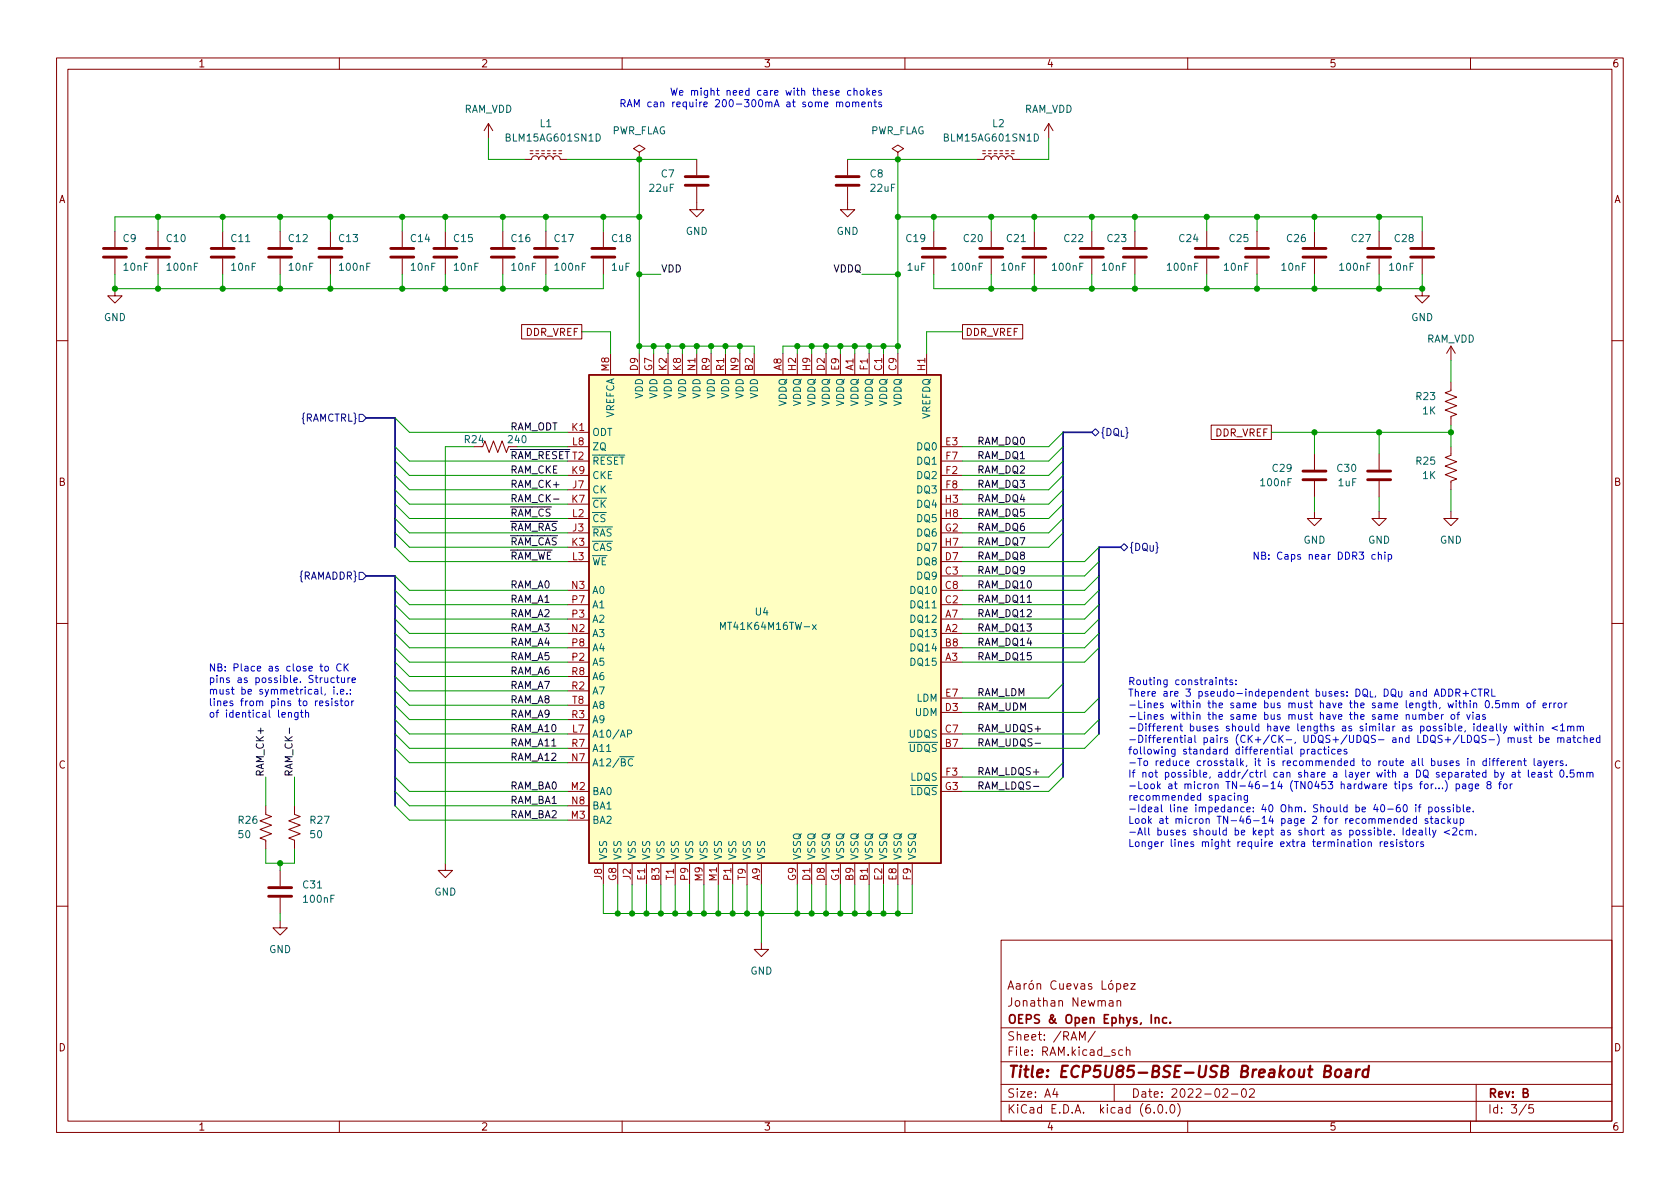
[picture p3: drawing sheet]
<svg xmlns="http://www.w3.org/2000/svg" width="297mm" height="210mm" viewBox="0 0 297 210" stroke-linecap="round" stroke-linejoin="round" font-family="sans-serif">
<g fill="none" stroke="#840000" stroke-width=".18">
<path d="M10 10.2h277v190.1h-277zM12 12.2h273v186.1h-273zM60 10.2v2M110 10.2v2M160 10.2v2M210 10.2v2M260 10.2v2M86.4 21.8l-.8 1.3M86.4 21.8v2.6M86.4 21.8l.7 1.3M92.7 28.2h1.3a.64 .64 0 0 1 .6-.6 .64 .64 0 0 1 .6 .6 .64 .64 0 0 1 .7-.6 .64 .64 0 0 1 .6 .6 .64 .64 0 0 1 .7-.6 .64 .64 0 0 1 .6 .6 .64 .64 0 0 1 .6-.6 .64 .64 0 0 1 .7 .6h1.2M93.7 27.2h.5"/>
<path d="M93.7 26.7h.5M94.7 27.2h.5M94.7 26.7h.5M95.8 27.2h.5M95.8 26.7h.5M96.8 27.2h.5M96.8 26.7h.5M97.8 27.2h.5M97.8 26.7h.5M98.8 27.2h.5M98.8 26.7h.5M113 26.9l1-.6-1-.7-1 .7 1 .6v1.3"/>
<path d="M113 28.2h.1M123.2 33v4.1h1.3l-1.3 1.2-1.3-1.2h1.3M123.2 28.2v2.8M149.9 33v4.1h1.2l-1.2 1.2-1.3-1.2h1.3M149.9 28.2v2.8M158.7 26.9l1.1-.6-1.1-.7-1 .7 1 .6v1.3M158.7 28.2h.1M172.7 28.2h1.3a.64 .64 0 0 1 .6-.6 .64 .64 0 0 1 .7 .6 .64 .64 0 0 1 .6-.6 .64 .64 0 0 1 .6 .6 .64 .64 0 0 1 .7-.6 .64 .64 0 0 1 .6 .6 .64 .64 0 0 1 .6-.6 .64 .64 0 0 1 .7 .6h1.2M173.7 27.2h.5M173.7 26.7h.5M174.8 27.2h.5M174.8 26.7h.5"/>
<path d="M175.8 27.2h.5M175.8 26.7h.5M176.8 27.2h.5M176.8 26.7h.5M177.8 27.2h.5M177.8 26.7h.5M178.8 27.2h.5M178.8 26.7h.5M185.4 21.8l-.7 1.3M185.4 21.8v2.6M185.4 21.8l.8 1.3M20.3 51v1.3h1.3l-1.3 1.3-1.3-1.3h1.3"/>
<path d="M20.3 40.9v2.8M20.3 45.7v2.8M27.9 40.9v2.8M27.9 45.7v2.8M39.4 40.9v2.8M39.4 45.7v2.8M49.5 40.9v2.8M49.5 45.7v2.8M58.4 40.9v2.8M58.4 45.7v2.8M71.1 40.9v2.8M71.1 45.7v2.8"/>
<path d="M78.7 40.9v2.8M78.7 45.7v2.8M88.9 40.9v2.8M88.9 45.7v2.8M92.2 57.4h10.7v2.5h-10.7zM96.5 40.9v2.8M96.5 45.7v2.8M106.7 40.9v2.8M106.7 45.7v2.8M165.1 40.9v2.8M165.1 45.7v2.8M170.2 57.4h10.6v2.5h-10.6z"/>
<path d="M175.3 40.9v2.8M175.3 45.7v2.8M182.9 40.9v2.8M182.9 45.7v2.8M193 40.9v2.8M193 45.7v2.8M200.7 40.9v2.8M200.7 45.7v2.8M213.4 40.9v2.8M213.4 45.7v2.8M222.2 40.9v2.8M222.2 45.7v2.8"/>
<path d="M232.4 40.9v2.8M232.4 45.7v2.8M243.8 40.9v2.8M243.8 45.7v2.8M251.5 51v1.3h1.2l-1.2 1.3-1.3-1.3h1.3M251.5 40.9v2.8M251.5 45.7v2.8M10 60.2h2M83.8 79h1.5l.4-1 .8 2 .7-2 .8 2 .8-2 .7 2 .4-1M100.3 79h3.8M100.3 76.4h3.8M107.9 62.5v3.8"/>
<path d="M113 62.5v3.8M115.6 62.5v3.8M118.1 62.5v3.8M120.6 62.5v3.8M123.2 62.5v3.8M125.7 62.5v3.8M128.3 62.5v3.8M130.8 62.5v3.8M133.3 62.5v3.8M138.4 62.5v3.8M141 62.5v3.8M143.5 62.5v3.8"/>
<path d="M146 62.5v3.8M148.6 62.5v3.8M151.1 62.5v3.8M153.7 62.5v3.8M156.2 62.5v3.8M158.7 62.5v3.8M163.8 62.5v3.8M166.4 79h3.8M214.1 75.2h10.7v2.5h-10.7zM256.5 67.6v1.5l-1 .4 2.1 .7-2.1 .8 2.1 .7-2.1 .8 2.1 .8-1.1 .4v1.5M256.5 79v1.5l-1 .4 2.1 .8-2.1 .7 2.1 .8-2.1 .7 2.1 .8-1.1 .4v1.5M256.5 61.2v2.5"/>
<path d="M256.5 61.2l.8 1.3M256.5 61.2l-.7 1.3M285 60.2h2M100.3 81.5h3.8M100.3 99.3h3.8M100.3 84.1h3.8M100.3 86.6h3.8M100.3 94.2h3.8M100.3 89.1h3.8M100.3 96.8h3.8M100.3 91.7h3.8M166.4 81.5h3.8"/>
<path d="M166.4 99.3h3.8M166.4 84.1h3.8M166.4 86.6h3.8M166.4 94.2h3.8M166.4 89.1h3.8M166.4 96.8h3.8M166.4 91.7h3.8M232.4 90.4v1.3h-1.3l1.3 1.3 1.3-1.3h-1.3M232.4 80.3v2.8M232.4 85.1v2.8M243.8 90.4v1.3h-1.2l1.2 1.3 1.3-1.3h-1.3M243.8 80.3v2.8"/>
<path d="M243.8 85.1v2.8M256.5 90.4v1.3h-1.2l1.2 1.3 1.3-1.3h-1.3M10 110.2h2M100.3 117.1h3.8M100.3 109.5h3.8M100.3 106.9h3.8M100.3 114.5h3.8M100.3 119.6h3.8M100.3 112h3.8M100.3 104.4h3.8M166.4 117.1h3.8M166.4 109.5h3.8"/>
<path d="M166.4 106.9h3.8M166.4 114.5h3.8M166.4 112h3.8M166.4 101.8h3.8M166.4 104.4h3.8M285 110.2h2M100.3 122.2h3.8M100.3 127.2h3.8M100.3 132.3h3.8M100.3 124.7h3.8M100.3 129.8h3.8M100.3 139.9h3.8"/>
<path d="M100.3 134.9h3.8M166.4 132.3h3.8M166.4 129.8h3.8M166.4 126h3.8M166.4 123.4h3.8M166.4 137.4h3.8M166.4 139.9h3.8M47 142.5v1.5l1 .4-2 .8 2 .7-2 .8 2 .7-2 .8 1 .4v1.5M49.5 153.9v2.8M49.5 158.7v2.8M52.1 142.5v1.5l1 .4-2 .8 2 .7-2 .8 2 .7-2 .8 1 .4v1.5M78.7 152.6v1.3h1.3l-1.3 1.3-1.2-1.3h1.2"/>
<path d="M100.3 145h3.8M100.3 142.5h3.8M106.7 152.6v3.9M109.2 152.6v3.9M111.8 152.6v3.9M114.3 152.6v3.9M116.8 152.6v3.9M119.4 152.6v3.9M121.9 152.6v3.9M124.5 152.6v3.9M127 152.6v3.9M129.5 152.6v3.9"/>
<path d="M132.1 152.6v3.9M134.6 152.6v3.9M141 152.6v3.9M143.5 152.6v3.9M146 152.6v3.9M148.6 152.6v3.9M151.1 152.6v3.9M153.7 152.6v3.9M156.2 152.6v3.9M158.7 152.6v3.9M161.3 152.6v3.9M10 160.2h2"/>
<path d="M49.5 162.8v1.3h1.3l-1.3 1.2-1.2-1.2h1.2M134.6 166.6v1.3h1.3l-1.3 1.3-1.3-1.3h1.3M177 166.3h108v32h-108zM178.2 174.9l.5-1.5 .5 1.5M178.4 174.5h.7M179.7 174h.6l.1 .9M180.4 174.3l-.5 .1a.29 .29 0 0 0-.3 .2 .29 .29 0 0 0 .3 .3h.5M181.1 173.9v1M181.5 173.9l-.3 .1-.1 .2M182.1 174l.3-.1 .3 .3v.4l-.3 .3h-.3l-.2-.3v-.4zM182.5 173.4l-.2 .2M183.4 174.1l.2-.2 .3 .1 .1 .9"/>
<path d="M183.4 173.9v1M186.7 173.6a.6 .6 0 0 0-.7 0 .6 .6 0 0 0-.2 .7 .56 .56 0 0 0 .3 .6 .56 .56 0 0 0 .6-.1M187.4 173.9v1h.4l.2-.1M188 173.9v1M188.6 174.4l.8-.1-.1-.3-.4-.1-.3 .2 .1 .8h.6M189.9 173.9l.3 1 .4-1M191.1 174h.6l.1 .9M191.8 174.3l-.5 .1a.29 .29 0 0 0-.2 .2 .29 .29 0 0 0 .2 .3h.5M193 174l-.4-.1-.2 .2 .1 .3 .5 .1v.4h-.6M194.9 173.4v1.5h.7M196.1 177h.6l.1 .9M196.1 174l.4-.1 .3 .3v.4l-.3 .3h-.4l-.1-.3v-.4z"/>
<path d="M196.6 173.4l-.2 .2M196.8 177.3l-.5 .1a.29 .29 0 0 0-.2 .2 .29 .29 0 0 0 .2 .3h.5M197.4 174l.5-.1 .2 .3v.4l-.1 .3h-.6M197.4 173.9v1.5M197.5 177.1l.2-.2 .4 .1v.9M197.5 176.9v1M198.7 174.4l.7-.1v-.3l-.5-.1-.2 .2 .1 .8h.6M199.9 173.9h.8l-.8 1h.8M285 160.2h2M60 198.3v2M110 198.3v2M160 198.3v2"/>
<path d="M177 194.8h108M177 191.8h108M177 187.8h108M177 181.8h108M186.5 192.5l-.4 1h1M186.9 193v1M190.9 183.9v-1.5l.5 1.1 .5-1.1v1.5M193.6 182.4l-1.2 1.9M197 191.8v3M198.5 185.7l-.4-.1-.3 .3v.4l.1 .3h.6M199.1 185.8l.3-.2 .3 .1 .1 .9M199.1 185.1v1.5"/>
<path d="M204.1 196.7v.1M204.9 195.4l.2-.1a.81 .81 0 0 1 .6 .7 .81 .81 0 0 1-.3 .8h-.2a.81 .81 0 0 1-.6-.6 .81 .81 0 0 1 .3-.8zM206.2 196.7v.1M207.1 195.4l.1-.1a.81 .81 0 0 1 .6 .7 .81 .81 0 0 1-.3 .8h-.1a.81 .81 0 0 1-.6-.6 .81 .81 0 0 1 .3-.8zM208.2 195.1a1.72 1.72 0 0 1 0 2.3M210 198.3v2M216.2 192.7l.6-.2 .2 .2 .1 .3-1 1h1M217.7 193.5h1.2M219.7 192.6l.2-.1a.81 .81 0 0 1 .5 .7 .81 .81 0 0 1-.3 .8h-.1a.81 .81 0 0 1-.6-.6 .81 .81 0 0 1 .3-.8zM220.9 192.7l.6-.2 .2 .2 .1 .3-.9 1h.9M260 198.3v2M261 191.8v6.5"/>
<path d="M269.9 195.3l-1.3 1.9M271.1 195.3h-.7l-.1 .7 .2-.1 .5 .1 .2 .2-.1 .5-.2 .1-.6-.1"/>
</g>
<path d="M234.2 189.4l.9-.1a.46 .46 0 0 0 .2-.4 .46 .46 0 0 0-.3-.4h-.7l-.2 2h.7a.53 .53 0 0 0 .5-.5 .53 .53 0 0 0-.4-.6M236.2 189.3a.52 .52 0 0 1 .6-.2 .52 .52 0 0 1 .4 .4l-.1 .6a.55 .55 0 0 1-.5 .4 .55 .55 0 0 1-.6-.4zM238 189.2l.3-.1 .5 .1v1.3M238.9 189.6l-.7 .1a.4 .4 0 0 0-.4 .3 .4 .4 0 0 0 .3 .5l.7-.1M239.9 189.1l-.2 1.4M240.4 189.1l-.4 .1-.2 .3M242 189.2a.66 .66 0 0 0-1 .3l-.1 .6 .1 .3 .2 .1 .6-.1M242 188.5l-.2 2" fill="none" stroke="#840000" stroke-width=".4"/>
<path d="M204.3 179.9v1M204.3 180.1l.2-.2 .3 .1 .1 .9M206.3 180l-.5-.1-.2 .3v.4l.1 .3h.6M206.9 180.8v.1" fill="none" stroke="#840000" stroke-width=".3"/>
<g fill="none" stroke="#840000" stroke-width=".51">
<path d="M121.2 32.8h4M121.2 31.2h4M147.8 32.8h4.1M147.8 31.2h4.1M18.3 45.5h4.1M18.3 43.9h4.1M25.9 45.5h4.1M25.9 43.9h4.1M37.3 45.5h4.1M37.3 43.9h4.1M47.5 45.5h4.1M47.5 43.9h4.1"/>
<path d="M56.4 45.5h4.1M56.4 43.9h4.1M69.1 45.5h4.1M69.1 43.9h4.1M76.7 45.5h4.1M76.7 43.9h4.1M86.9 45.5h4M86.9 43.9h4M94.5 45.5h4.1M94.5 43.9h4.1M104.6 45.5h4.1M104.6 43.9h4.1"/>
<path d="M163.1 45.5h4M163.1 43.9h4M173.2 45.5h4.1M173.2 43.9h4.1M180.8 45.5h4.1M180.8 43.9h4.1M191 45.5h4.1M191 43.9h4.1M198.6 45.5h4.1M198.6 43.9h4.1M211.3 45.5h4.1M211.3 43.9h4.1"/>
<path d="M220.2 45.5h4.1M220.2 43.9h4.1M230.4 45.5h4M230.4 43.9h4M241.8 45.5h4.1M241.8 43.9h4.1M249.4 45.5h4.1M249.4 43.9h4.1M230.4 84.8h4M230.4 83.3h4M241.8 84.8h4.1M241.8 83.3h4.1"/>
<path d="M47.5 158.5h4.1M47.5 157h4.1"/>
</g>
<path d="M105.4 23.7a.64 .64 0 0 1 .7 .6 .64 .64 0 0 1-.7 .7zM182.9 23.7a.64 .64 0 0 1 .7 .6 .64 .64 0 0 1-.7 .7zM127.4 111.3v-1.3l.4 .9 .4-.9v1.3M143.6 110.5l.7 .8M144.3 110.5l-.7 .8M111 129.8l.6-.1 .1-.2-.1-.3-.6-.1v1.3" fill="none" stroke="#006464" stroke-width=".18"/>
<path d="M104.1 66.3h62.3v86.3h-62.3z" fill="#ffffc2" stroke="#ffffc2" stroke-width=".18"/>
<path d="M104.1 66.3h62.3v86.3h-62.3z" fill="none" stroke="#840000" stroke-width=".25"/>
<path d="M63.5 73.3h.6l.7 .6-.7 .6h-.6zM193 76.4l.7-.6 .6 .6-.6 .7zM198.1 96.8l.7-.7 .6 .7-.6 .6zM63.5 101.2h.6l.7 .6-.7 .7h-.6z" fill="none" stroke="#000084" stroke-width=".18"/>
<path d="M97.9 88.3h.9M51.2 128.7v1M182.7 139.1h1M183 131.4h1" fill="none" stroke="#0f0f0f" stroke-width=".18"/>
<g fill="none" stroke="#0000c2" stroke-width=".18">
<path d="M109.8 18.3l.6-.1 .1-.2v-.3l-.7-.1v1.3M110.1 18.3l.4 .6M110.9 18.9l.4-1.3 .4 1.3M111 18.5h.6M112.2 18.9v-1.3l.4 .9 .4-.9v1.3M115.1 18.1l-.3-.1-.3 .3 .1 .5h.5M115.7 18.1h.5v.8M116.2 18.3l-.4 .1-.2 .2 .2 .3 .4-.1M118.6 15.6l.3 1.2 .3-.9 .2 .9 .3-1.2M120.2 16.4l.6-.1-.1-.2-.4-.1-.1 .2v.6h.5M122.3 16.1l.1-.1 .4 .1v.7M122.3 16v.8"/>
<path d="M122.8 16.2l.2-.2 .3 .1 .1 .7M154.3 16.4l.6-.1-.1-.2-.4-.1-.1 .2v.6h.5M154.5 18h.5M154.7 17.6v1.1l.3 .2M155.8 16.1l-.3-.1-.2 .2 .1 .2 .4 .1v.3h-.5M155.8 18.1l-.3-.1-.2 .2 .1 .2 .4 .1v.3h-.5M222.5 97.6v1.3l-.7-1.3v1.3M223.1 98.2h.5l.1-.2v-.3l-.6-.1v1.3h.5l.1-.1 .1-.3-.3-.3M245.5 98.1h.3l.3 .2-.2 .5h-.4M57.5 117.9l.3-.1 .3 .3v.3l-.3 .3-.3-.1-.1-.2zM59.1 119.9h-.4l-.2 .2 .1 .5h.5M59.5 119.9h.4"/>
<path d="M59.6 119.4v1.1l.3 .2M60.3 117.5a.6 .6 0 0 0-.8 .4 .6 .6 0 0 0 .6 .8l.2-.2M60.4 119.9v.7l.3 .1 .2-.1M60.9 117.4v1.3M60.9 119.9v.8M61 117.9l.6 .8M61.5 119.9v.8M61.6 117.4l-.7 .7M61.9 119.9l-.4 .2M216.8 119.8v1.1l.3 .2M51 126.1l.2-.1 .3 .1v.7M52.7 126v1l-.3 .3-.3-.1"/>
<path d="M52.7 126.1l-.4-.1-.2 .2 .1 .6h.5M53.1 126h.5M53.3 125.6v1.1l.3 .1M54 126.1l.2-.1 .3 .1 .1 .7M54 125.6v1.2M57.5 122.7l-.1 .2M58.1 124l-.3-.1-.2 .2v.2l.5 .1v.3h-.5M58.7 123.5v.1M58.7 123.9v.9M59 121.5v.1M59 121.9v.8M59.6 122.6v.1"/>
<path d="M59.7 124l-.3-.1-.2 .2 .1 .2 .4 .1v.3h-.5M60.1 123.9h.5M60.2 122.3l.6-.1-.1-.2-.3-.1-.2 .2 .1 .6h.4M60.3 123.5v1.1l.3 .2M61.1 124l.3-.1 .2 .3v.4l-.2 .2-.3-.1-.1-.1zM61.3 122.6v.1M61.9 122.6v.1M61.9 122v.1M62.2 123.9v.9M62.2 120.3l.7-.1-.1-.3h-.4l-.2 .1 .1 .6h.5M62.5 123.9l-.3 .3M215.6 120.3l.2-.1 .3 .1 .1 .8"/>
<path d="M215.6 120.2v.9M216.6 120.2h.5M217.9 120.3l-.3-.1-.2 .2 .1 .2 .4 .1v.3h-.5M218.5 121v.1M218.5 120.3v.1M230 132.6l.4-.1 .2 .2-.1 .6h-.5M231.2 132.5v.8M231.5 132.5l-.3 .2M231.9 132.6h.5l.1 .7M232.5 132.8l-.4 .1-.2 .1 .2 .3h.4M233.6 132.6l-.3-.1-.3 .2 .2 .6h.4M234 132.5h.5"/>
<path d="M234.2 132.1v1.1l.3 .1M234.9 132.5v.8M236.1 132.6l-.4-.1-.3 .2 .2 .6h.5M236.5 132.9l.6-.1v-.2l-.4-.1-.2 .2 .1 .6h.5M238.1 132.6l-.3-.1-.2 .2 .1 .2 .4 .1v.3h-.5M249.8 126.4v.7l.3 .1 .2-.1M250.3 126.4v.8M250.9 126.5l.2-.1h.3l.1 .8M250.9 126.4v.8M251.5 126.5l.2-.1h.3v.8M251.9 138.7l.2-.1 .3 .1 .1 .5-.1 .2-.3 .1-.2-.1zM252.6 126.4h.4l.2 .2-.1 .5h-.5"/>
<path d="M252.6 125.9v1.3M253 138.6v.9M253.4 138.6l-.4 .3M253.7 126.8l.6-.1v-.3h-.4l-.2 .1 .1 .6h.5M253.8 139.4v.1M254.4 139.4v.1M254.9 126.4v.8M255 139.4v.1M255.2 126.4l-.3 .2M255.5 138a1.46 1.46 0 0 1 0 2M256.6 126.5l.2-.1 .4 .1v.5l-.1 .1-.3 .1-.2-.1zM257.5 138.7l.3-.1 .3 .3-.2 .5h-.4"/>
<path d="M257.5 138.6v1.3M257.6 126.4h.5M258.1 125.9l-.3 .2v1.1M258.6 138.7h.5l.1 .8M258.7 122.6h1M259.2 138.9l-.5 .1-.1 .2 .1 .3 .5-.1M259.3 126.4l.3 .8 .3-.8M260.1 134.7l.2-.2 .3 .1 .1 .8M260.1 134.5v.9M260.3 138.6v1.1l-.2 .2-.3-.1M260.3 138.7l-.4-.1-.2 .3 .1 .5h.5M260.4 125.9v.2"/>
<path d="M260.4 126.4v.8M260.5 124.4l.2-.1 .3 .1 .1 .8M260.5 124.3v.9M260.9 139.1l.6-.2-.1-.2-.4-.1-.1 .2v.6h.5M261 122a.6 .6 0 0 0-.9 .4 .6 .6 0 0 0 .6 .7l.3-.1M261 126.4h.5l.1 .8M261.3 121.8h.8M261.6 126.7h-.4l-.2 .2 .2 .3 .4-.1M261.7 121.8v1.3M262.3 128.8l.6-.1-.1-.2-.3-.1-.2 .2 .1 .6h.4M262.5 122.5h.6l.1-.2v-.3l-.7-.2v1.3M262.6 126.4h-.3l-.2 .1 .1 .2 .4 .1v.3h-.5"/>
<path d="M262.7 124l.2-.1a.68 .68 0 0 1 .4 .6 .68 .68 0 0 1-.4 .7l-.2-.2-.1-.3zM262.8 134.6l-.4-.1-.2 .3 .1 .5h.5M262.8 134.1v1.3M262.8 122.5l.4 .6M263.1 138.7l-.2-.2 .1-.2 .1-.1 .4 .1 .1 .1v.2l-.6 .2-.1 .2v.2l.2 .3h.3l.2-.3v-.2l-.2-.3M263.4 134.1v.1M263.4 134.5v.9M263.4 128.5h.5l.1 .8M263.8 121.8v1.3h.6M263.8 134.5h.5M263.9 125v.2M264 128.7l-.4 .1-.2 .1 .2 .4 .4-.1"/>
<path d="M264.3 134.1l-.3 .2v1.1M264.3 136.6h.4l.2 .2-.1 .6h-.5M264.3 136.2v1.2M264.5 134.5h.5M264.6 128v1.1l.2 .2M264.7 129.8a1.46 1.46 0 0 1 0 2M265 138.6h.4M265 134.1l-.3 .2v1.1M265.1 123.9h-.6l-.1 .6 .2-.1h.4l.1 .2v.4l-.2 .2-.5-.2M265.3 128v1.1l.1 .2M265.3 136.6l.3 .8M265.4 135l.6-.2-.1-.2-.3-.1-.2 .2v.6h.5"/>
<path d="M265.4 138.2l-.3 .2v1.1M265.7 124.4l.2-.1 .3 .1v.8M265.7 124.3v.9M265.8 128.4l.3 .9M265.9 138.7l.1-.1 .4 .1 .1 .5-.1 .2-.4 .1-.1-.1zM265.9 136.6l-.4 1.1-.2 .2M266.2 124.5l.2-.2 .3 .1 .1 .8M266.4 128.4l-.4 1.2-.2 .1M266.5 134.5v.9M266.7 130.6l.1-.2 .3 .1 .1 .8M266.7 130.4v.9M266.9 134.5l-.4 .3"/>
<path d="M267 138.6v.9M267.2 130.6l.2-.2 .3 .1v.8M267.3 135l.6-.2-.1-.2-.4-.1-.1 .2v.6h.5M267.4 124.4l.2-.1 .3 .1v.8M267.4 136.6h.5v.8M267.4 138.6l-.4 .3M267.4 124.3v.9M267.7 128.4l.3 .9 .2-.7 .3 .7 .2-.9M267.9 124.5l.2-.2 .3 .1 .1 .8M267.9 136.9h-.4l-.2 .2 .2 .3h.4M268.3 130.4l.1 .8 .3 .1 .2-.1M268.3 136.6h.5"/>
<path d="M268.4 134.7l.2-.2 .3 .1 .1 .8M268.4 134.5v.9M268.5 136.2v1l.3 .2M268.9 130.4v.9M269.2 128v.1M269.2 128.4v.9M269.4 134.5h.5M269.6 134.1v1.1l.3 .2M269.6 128.4h.5M269.8 128v1.1l.3 .2M269.9 130.5l-.3-.1-.2 .2 .1 .2 .4 .1v.3h-.5M270.1 124.4l.3-.1 .2 .3v.3l-.2 .3-.3-.1-.1-.2z"/>
<path d="M270.2 136.2v1l.2 .2M270.3 130.4h.5M270.5 128.5l.2-.1 .3 .1 .1 .8M270.5 130v1.1l.3 .2M270.5 128v1.3M270.8 137l.6-.1v-.3h-.4l-.2 .2 .1 .6h.5M271 124.3h.5M271.3 134.1v1.1l.1 .2M271.5 123.9l-.3 .2v1.1M271.7 128v.1M271.7 128.4v.9M271.9 134.6h.5l.1 .8"/>
<path d="M272 136.6h.5v.8M272.2 130.5l.4-.1 .2 .3-.1 .5h-.5M272.2 130v1.3M272.3 128.5l.2-.1 .3 .1v.8M272.3 128.4v.9M272.5 134.8l-.5 .1-.1 .2 .1 .3 .5-.1M272.5 136.9h-.4l-.2 .2 .2 .3h.4M272.8 124.7l.6-.1v-.2l-.4-.1-.2 .2 .1 .6h.5M272.9 134.5l.3 .9M273.3 130.9l.6-.1v-.3l-.4-.1-.2 .2 .1 .6h.5M273.6 134.5l-.5 1.2-.2 .1M273.6 136.6h-.4l-.1 .2v.1l.5 .2v.3h-.5"/>
<path d="M274 135l.6-.2-.1-.2-.3-.1-.2 .2v.6h.5M274 124.3v.9M274 136.6h.5M274.2 136.2v1l.3 .2M274.3 124.3l-.3 .3M274.8 124.3v.9M275.1 124.3l-.3 .3M275.1 134.5v.9M275.4 128.4l-1 .4 1 .3M275.4 130.6l.2-.2 .3 .1 .1 .8M275.4 130.4v.9M275.5 134.5l-.4 .3"/>
<path d="M275.5 124.4l.2-.1 .4 .1v.5l-.1 .2-.3 .1-.2-.2zM275.9 128.3l.4-.3v1.3M275.9 136.3l.2-.1a.68 .68 0 0 1 .4 .6 .68 .68 0 0 1-.4 .6l-.2-.1-.1-.4zM275.9 129.3h.7M276 130.6l.1-.2 .4 .1v.8M276.3 134.6l-.3-.1-.2 .2 .1 .2 .4 .1v.3h-.5M276.7 124.3v.9M276.9 135.3v.1M277.1 124.3l-.4 .3M277.1 137.3v.1M277.1 130.5h.5l.1 .8M277.2 128.5l.2-.1 .3 .1v.8"/>
<path d="M277.2 128.4v.9M277.7 130.8h-.5l-.1 .2 .1 .3 .5-.1M277.7 128.6l.2-.2 .3 .1 .1 .8M278.1 130.4h.5M278.3 130v1.1l.3 .2M278.3 136.2h-.6l-.1 .6 .2-.2 .4 .1 .1 .2v.4l-.2 .1-.5-.1M278.9 128.5l.2-.1 .3 .1v.8M278.9 136.7l.2-.1h.3v.8M278.9 128.4v.9M278.9 136.6v.8M279.4 128.6l.2-.2 .3 .1 .1 .8M279.4 136.8l.2-.2h.3l.1 .8"/>
<path d="M279.5 130.5l-.3-.1-.3 .3 .2 .5h.4M280.1 130.6l.2-.2 .3 .1v.8M280.1 130v1.3M280.6 136.7l.1-.1h.3l.1 .8M280.6 136.6v.8M281.1 136.8l.2-.2h.3l.1 .8M281.2 130.9l.6-.1-.1-.3-.3-.1-.2 .2v.6h.5M282.9 130.5l-.4-.1-.2 .3 .1 .5h.5M282.9 130v1.3M218.3 140.7v.8M218.9 140.8l.2-.1h.3v.8M218.9 140.7v.8"/>
<path d="M220.6 140.7v1l-.3 .2h-.3M220.6 140.7h-.4l-.2 .2 .1 .6h.5M240.8 148.9h.3l.3 .2v.4l-.3 .2-.3-.1-.1-.1zM241.9 149l.2-.1h.3l.1 .8M241.9 148.9v.8M244 148.9v.8M244.4 148.9l-.4 .2M244.8 149.3l.6-.1-.1-.3h-.4l-.1 .1v.6h.5M246.3 148.9h-.3l-.1 .1v.2l.4 .1v.3h-.4M246.5 144.9l.2-.1h.3l.1 .8M246.5 144.8v.8M246.9 148.9v.8"/>
<path d="M247.5 142.3l-.4 .1a.86 .86 0 0 0 0 1.2l.4-.2 .1-.4-.2-.2h-.3l-.2 .2M248 148.9h-.3l-.2 .1v.2l.5 .1v.3h-.5M248.1 146.4v1.3M248.2 144.8h-.4l-.2 .2 .1 .5h.5M248.2 144.3v1.3M248.3 142.4l.1-.1a.68 .68 0 0 1 .4 .6 .68 .68 0 0 1-.4 .7 .84 .84 0 0 1-.1-1.2zM248.4 148.9h.5M248.6 148.4v1.1l.3 .2M248.8 145.2l.6-.1-.1-.3h-.4l-.1 .1v.6h.5M249.2 146.9l-.3-.1-.3 .2 .2 .6h.4M249.2 146.4v1.3M249.4 148.9h.3l.2 .2v.4l-.2 .2-.3-.1-.2-.1z"/>
<path d="M249.8 147.2l.6-.1-.1-.2-.3-.1-.2 .2v.6h.5M250.3 142.3v.1M250.3 142.7v.9M250.4 144.8h-.3l-.3 .2 .2 .5h.4M250.4 144.3v1.3M250.4 148.9v.8M250.8 142.7h.4M250.8 148.9l-.4 .2M250.9 146.9h.5l.1 .8M251.2 142.3l-.3 .2v1.1M251.5 147.1l-.4 .1-.2 .2 .2 .3 .4-.1M251.7 148.9h-.3l-.2 .1v.2l.5 .1v.3h-.5"/>
<path d="M252.1 146.4v1.1l.2 .2M252.4 144.8h-.3l-.1 .1v.2l.4 .1v.3h-.4M252.6 142.8l.4-.1 .2 .3-.1 .5h-.5M252.6 142.7v1.3M252.7 146.4v1.1l.2 .2M252.9 144.8h.5M253 144.3v1.1l.4 .2M253.3 146.8l.3 .9M253.8 144.8h.5v.8M253.8 142.8l.3-.1 .3 .3v.3l-.3 .3-.3-.1-.1-.2zM253.9 146.8l-.4 1.2-.2 .1M254.3 145.1h-.4l-.2 .2 .2 .3 .4-.1"/>
<path d="M255.3 142.8l-.3-.1-.1 .2v.2l.4 .1v.3h-.4M255.5 144.8h-.4l-.2 .2 .1 .5h.5M256 144.3v1.3M256.1 145.1l.4 .5M256.3 146.8l-1 .4 1 .3M256.4 142.8l-.3-.1-.2 .2 .1 .2 .4 .1v.3h-.5M256.5 144.8l-.5 .4M256.9 146.5l.4-.1 .3 .3-.8 1h.8M257 142.3v.1M257 142.7v.9M257 144.8l.1 .7 .3 .1 .2-.1M257.6 142.8l.3-.1 .3 .3-.1 .5h-.5"/>
<path d="M257.6 142.3v1.3M257.6 144.8v.8M258.2 144.8h.4l.2 .2-.1 .5h-.5M258.2 144.8v1.2M258.7 146.9l-.4-.1-.2 .2 .1 .6h.5M258.7 142.3v1.1l.2 .2M259.2 146.9l.2-.1 .3 .1 .1 .8M259.2 146.8v.9M259.3 143.1l.6-.1v-.2l-.4-.1-.2 .2 .1 .6h.5M259.8 147l.1-.2 .3 .1 .1 .8M260.5 143.4v.2M260.9 147.5v.2"/>
</g>
<path d="M64.8 73.9h5v22.9M193 76.4h-5v61M198.1 96.8h-3.8v33M64.8 101.8h5v40.7" fill="none" stroke="#000084" stroke-width=".3"/>
<g fill="none" stroke="#009600" stroke-width=".18">
<path d="M27.9 38.3v2.6M39.4 38.3v2.6M49.5 38.3v2.6M58.4 38.3v2.6M71.1 38.3v2.6M78.7 38.3v2.6M86.4 24.4v3.8h6.3M88.9 38.3v2.6M96.5 38.3v2.6M100.3 28.2h22.9M106.7 38.3v2.6M113 38.3h-92.7v2.6"/>
<path d="M113 28.2v34.3M149.9 28.2h22.8M158.7 38.3h92.8v2.6M158.7 28.2v34.3M165.1 38.3v2.6M175.3 38.3v2.6M182.9 38.3v2.6M185.4 24.4v3.8h-5.1M193 38.3v2.6M200.7 38.3v2.6M213.4 38.3v2.6M222.2 38.3v2.6"/>
<path d="M232.4 38.3v2.6M243.8 38.3v2.6M20.3 48.5v2.5h86.4v-2.5M27.9 48.5v2.5M39.4 48.5v2.5M49.5 48.5v2.5M58.4 48.5v2.5M71.1 48.5v2.5M78.7 48.5v2.5M88.9 48.5v2.5M96.5 48.5v2.5M102.9 58.7h5v3.8"/>
<path d="M113 48.5h3.8M152.4 48.5h6.3M165.1 48.5v2.5h86.4v-2.5M170.2 58.7h-6.4v3.8M175.3 48.5v2.5M182.9 48.5v2.5M193 48.5v2.5M200.7 48.5v2.5M213.4 48.5v2.5M222.2 48.5v2.5M232.4 48.5v2.5M243.8 48.5v2.5"/>
<path d="M69.8 73.9l2.6 2.5h27.9M69.8 79l2.6 2.5h27.9M83.8 79h-5.1v73.6M91.4 79h8.9M113 61.2h20.3v1.3M115.6 61.2v1.3M118.1 61.2v1.3M120.6 61.2v1.3M123.2 61.2v1.3M125.7 61.2v1.3M128.3 61.2v1.3M130.8 61.2v1.3"/>
<path d="M141 61.2v1.3M143.5 61.2v1.3M146 61.2v1.3M148.6 61.2v1.3M151.1 61.2v1.3M153.7 61.2v1.3M156.2 61.2v1.3M158.7 61.2h-20.3v1.3M188 79l-2.6 2.5h-15.2M188 76.4l-2.6 2.6h-15.2M224.8 76.4h31.7M232.4 76.4v3.9"/>
<path d="M243.8 76.4v3.9M256.5 63.7v3.9M256.5 75.2v3.8M69.8 81.5l2.6 2.6h27.9M69.8 91.7l2.6 2.5h27.9M69.8 94.2l2.6 2.6h27.9M69.8 96.8l2.6 2.5h27.9M69.8 89.1l2.6 2.6h27.9M69.8 86.6l2.6 2.5h27.9M69.8 84.1l2.6 2.5h27.9M188 81.5l-2.6 2.6h-15.2M188 91.7l-2.6 2.5h-15.2"/>
<path d="M188 94.2l-2.6 2.6h-15.2M188 89.1l-2.6 2.6h-15.2M188 86.6l-2.6 2.5h-15.2M188 84.1l-2.6 2.5h-15.2M194.3 99.3l-2.5 2.5h-21.6M194.3 96.8l-2.5 2.5h-21.6M232.4 87.9v2.5M243.8 87.9v2.5M256.5 86.6v3.8M69.8 104.4l2.6 2.5h27.9M69.8 101.8l2.6 2.6h27.9M69.8 106.9l2.6 2.6h27.9"/>
<path d="M69.8 109.5l2.6 2.5h27.9M69.8 114.5l2.6 2.6h27.9M69.8 112l2.6 2.5h27.9M69.8 119.6l2.6 2.6h27.9M69.8 117.1l2.6 2.5h27.9M194.3 104.4l-2.5 2.5h-21.6M194.3 101.8l-2.5 2.6h-21.6M194.3 106.9l-2.5 2.6h-21.6M194.3 109.5l-2.5 2.5h-21.6M194.3 114.5l-2.5 2.6h-21.6M194.3 112l-2.5 2.5h-21.6M47 137.4v5.1"/>
<path d="M52.1 137.4v5.1M69.8 127.2l2.6 2.6h27.9M69.8 129.8l2.6 2.5h27.9M69.8 137.4l2.6 2.5h27.9M69.8 122.2l2.6 2.5h27.9M69.8 124.7l2.6 2.5h27.9M69.8 139.9l2.6 2.6h27.9M69.8 132.3l2.6 2.6h27.9M188 120.9l-2.6 2.5h-15.2M188 134.9l-2.6 2.5h-15.2M188 137.4l-2.6 2.5h-15.2M194.3 127.2l-2.5 2.6h-21.6"/>
<path d="M194.3 129.8l-2.5 2.5h-21.6M194.3 123.4l-2.5 2.6h-21.6M47 150.1v2.5h5.1v-2.5M49.5 152.6v1.3M69.8 142.5l2.6 2.5h27.9M106.7 156.5v5h54.6v-5M109.2 156.5v5M111.8 156.5v5M114.3 156.5v5M116.8 156.5v5M119.4 156.5v5M121.9 156.5v5"/>
<path d="M124.5 156.5v5M127 156.5v5M129.5 156.5v5M132.1 156.5v5M134.6 156.5v10.1M141 156.5v5M143.5 156.5v5M146 156.5v5M148.6 156.5v5M151.1 156.5v5M153.7 156.5v5M156.2 156.5v5"/>
<path d="M158.7 156.5v5M49.5 161.5v1.3"/>
</g>
<g fill="#009600" stroke="#009600" stroke-width=".18">
<circle cx="222.2" cy="38.3" r=".46"/>
<circle cx="232.4" cy="38.3" r=".46"/>
<circle cx="213.4" cy="38.3" r=".46"/>
<circle cx="213.4" cy="51" r=".46"/>
<circle cx="222.2" cy="51" r=".46"/>
<circle cx="251.5" cy="51" r=".46"/>
<circle cx="243.8" cy="51" r=".46"/>
<circle cx="243.8" cy="38.3" r=".46"/>
<circle cx="232.4" cy="51" r=".46"/>
<circle cx="156.2" cy="61.2" r=".46"/>
<circle cx="141" cy="161.5" r=".46"/>
<circle cx="143.5" cy="161.5" r=".46"/>
<circle cx="116.8" cy="161.5" r=".46"/>
<circle cx="121.9" cy="161.5" r=".46"/>
<circle cx="119.4" cy="161.5" r=".46"/>
<circle cx="124.5" cy="161.5" r=".46"/>
<circle cx="134.6" cy="161.5" r=".46"/>
<circle cx="129.5" cy="161.5" r=".46"/>
<circle cx="127" cy="161.5" r=".46"/>
<circle cx="132.1" cy="161.5" r=".46"/>
<circle cx="111.8" cy="161.5" r=".46"/>
<circle cx="109.2" cy="161.5" r=".46"/>
<circle cx="114.3" cy="161.5" r=".46"/>
<circle cx="158.7" cy="61.2" r=".46"/>
<circle cx="158.7" cy="38.3" r=".46"/>
<circle cx="158.7" cy="48.5" r=".46"/>
<circle cx="141" cy="61.2" r=".46"/>
<circle cx="143.5" cy="61.2" r=".46"/>
<circle cx="153.7" cy="61.2" r=".46"/>
<circle cx="151.1" cy="61.2" r=".46"/>
<circle cx="148.6" cy="61.2" r=".46"/>
<circle cx="146" cy="61.2" r=".46"/>
<circle cx="158.7" cy="28.2" r=".46"/>
<circle cx="182.9" cy="51" r=".46"/>
<circle cx="175.3" cy="51" r=".46"/>
<circle cx="165.1" cy="38.3" r=".46"/>
<circle cx="193" cy="38.3" r=".46"/>
<circle cx="182.9" cy="38.3" r=".46"/>
<circle cx="175.3" cy="38.3" r=".46"/>
<circle cx="200.7" cy="38.3" r=".46"/>
<circle cx="200.7" cy="51" r=".46"/>
<circle cx="193" cy="51" r=".46"/>
<circle cx="153.7" cy="161.5" r=".46"/>
<circle cx="151.1" cy="161.5" r=".46"/>
<circle cx="148.6" cy="161.5" r=".46"/>
<circle cx="146" cy="161.5" r=".46"/>
<circle cx="156.2" cy="161.5" r=".46"/>
<circle cx="158.7" cy="161.5" r=".46"/>
<circle cx="243.8" cy="76.4" r=".46"/>
<circle cx="232.4" cy="76.4" r=".46"/>
<circle cx="256.5" cy="76.4" r=".46"/>
<circle cx="78.7" cy="38.3" r=".46"/>
<circle cx="113" cy="61.2" r=".46"/>
<circle cx="96.5" cy="51" r=".46"/>
<circle cx="88.9" cy="51" r=".46"/>
<circle cx="78.7" cy="51" r=".46"/>
<circle cx="88.9" cy="38.3" r=".46"/>
<circle cx="96.5" cy="38.3" r=".46"/>
<circle cx="27.9" cy="51" r=".46"/>
<circle cx="39.4" cy="38.3" r=".46"/>
<circle cx="49.5" cy="38.3" r=".46"/>
<circle cx="20.3" cy="51" r=".46"/>
<circle cx="27.9" cy="38.3" r=".46"/>
<circle cx="130.8" cy="61.2" r=".46"/>
<circle cx="128.3" cy="61.2" r=".46"/>
<circle cx="115.6" cy="61.2" r=".46"/>
<circle cx="118.1" cy="61.2" r=".46"/>
<circle cx="113" cy="28.2" r=".46"/>
<circle cx="113" cy="38.3" r=".46"/>
<circle cx="106.7" cy="38.3" r=".46"/>
<circle cx="125.7" cy="61.2" r=".46"/>
<circle cx="123.2" cy="61.2" r=".46"/>
<circle cx="120.6" cy="61.2" r=".46"/>
<circle cx="113" cy="48.5" r=".46"/>
<circle cx="49.5" cy="152.6" r=".46"/>
<circle cx="58.4" cy="51" r=".46"/>
<circle cx="39.4" cy="51" r=".46"/>
<circle cx="49.5" cy="51" r=".46"/>
<circle cx="71.1" cy="51" r=".46"/>
<circle cx="71.1" cy="38.3" r=".46"/>
<circle cx="58.4" cy="38.3" r=".46"/>
</g>
<text font-size="2.8" fill="#840000" x="178" y="190.6">Title: ECP5U85-BSE-USB Breakout Board</text>
<g font-size="2.1" fill="#840000">
<text x="178" y="178">Jonathan Newman</text>
<text x="178" y="184">Sheet: /RAM/</text>
<text x="178" y="181">OEPS &amp; Open Ephys, Inc.</text>
<text x="178" y="186.7">File: RAM.kicad_sch</text>
<text x="178" y="196.9">KiCad E.D.A. kicad (6.0.0)</text>
<text x="178" y="194.1">Size: A4</text>
<text x="200" y="194.1">Date: 2022-02-02</text>
<text x="263" y="194.1">Rev: B</text>
<text x="263" y="196.9">Id: 3/5</text>
</g>
<g font-size="1.8" fill="#840000">
<text x="35" y="11.9">1</text>
<text x="85" y="11.9">2</text>
<text x="135" y="11.9">3</text>
<text x="185" y="11.9">4</text>
<text x="235" y="11.9">5</text>
<text x="285" y="11.9">6</text>
<text x="10.3" y="35.9">A</text>
<text x="285.3" y="35.9">A</text>
<text x="92.9" y="59.4">DDR_VREF</text>
<text x="170.7" y="59.4">DDR_VREF</text>
<text x="214.8" y="77.2">DDR_VREF</text>
<text x="10.3" y="85.9">B</text>
<text x="285.3" y="85.9">B</text>
<text x="10.3" y="135.9">C</text>
<text x="285.3" y="135.9">C</text>
<text x="10.3" y="185.9">D</text>
<text x="285.3" y="185.9">D</text>
<text x="35" y="199.9">1</text>
<text x="85" y="199.9">2</text>
<text x="135" y="199.9">3</text>
<text x="185" y="199.9">4</text>
<text x="235" y="199.9">5</text>
<text x="285" y="199.9">6</text>
</g>
<g font-size="1.8" fill="#0000c2">
<text x="123.8" y="16.9">We might need care with these chokes</text>
<text x="116.8" y="18.9">RAM can require 200-300mA at some moments</text>
<text x="224.8" y="99">NB: Caps near DDR3 chip</text>
<text x="36.8" y="118.7">NB: Place as close to CK</text>
<text x="36.8" y="120.8">pins as possible. Structure</text>
<text x="36.8" y="122.8">must be symmetrical, i.e.:</text>
<text x="36.8" y="124.9">lines from pins to resistor</text>
<text x="199.4" y="121.1">Routing constraints:</text>
<text x="199.4" y="123.2">There are 3 pseudo-independent buses: DQ_{L}, DQ_{U} and ADDR+CTRL</text>
<text x="199.4" y="125.2">-Lines within the same bus must have the same length, within 0.5mm of error</text>
<text x="36.8" y="126.9">of identical length</text>
<text x="199.4" y="127.3">-Lines within the same bus must have the same number of vias</text>
<text x="199.4" y="129.3">-Different buses should have lengths as similar as possible, ideally within &lt;1mm</text>
<text x="199.4" y="131.4">-Differential pairs (CK+/CK-, UDQS+/UDQS- and LDQS+/LDQS-) must be matched</text>
<text x="199.4" y="133.4">following standard differential practices</text>
<text x="199.4" y="135.4">-To reduce crosstalk, it is recommended to route all buses in different layers.</text>
<text x="199.4" y="137.5">If not possible, addr/ctrl can share a layer with a DQ separated by at least 0.5mm</text>
<text x="199.4" y="139.5">-Look at micron TN-46-14 (TN0453 hardware tips for...) page 8 for</text>
<text x="199.4" y="141.6">recommended spacing</text>
<text x="199.4" y="143.6">-Ideal line impedance: 40 Ohm. Should be 40-60 if possible.</text>
<text x="199.4" y="145.7">Look at micron TN-46-14 page 2 for recommended stackup</text>
<text x="199.4" y="147.7">-All buses should be kept as short as possible. Ideally &lt;2cm.</text>
<text x="199.4" y="149.8">Longer lines might require extra termination resistors</text>
</g>
<g font-size="1.8" fill="#006464">
<text x="82" y="19.9">RAM_VDD</text>
<text x="95.5" y="22.5">L1</text>
<text x="108.1" y="23.7">PWR_FLAG</text>
<text x="153.8" y="23.7">PWR_FLAG</text>
<text x="175.5" y="22.5">L2</text>
<text x="181" y="19.9">RAM_VDD</text>
<text x="89.7" y="25">BLM15AG601SN1D</text>
<text x="167.2" y="25">BLM15AG601SN1D</text>
<text x="114.9" y="33.9">22uF</text>
<text x="116.9" y="31.4">C7</text>
<text x="153.9" y="31.4">C8</text>
<text x="154" y="33.9">22uF</text>
<text x="121.2" y="41.5">GND</text>
<text x="147.9" y="41.5">GND</text>
<text x="21.8" y="42.8">C9</text>
<text x="21.9" y="47.9">10nF</text>
<text x="29.5" y="42.8">C10</text>
<text x="29.7" y="47.9">100nF</text>
<text x="40.9" y="42.8">C11</text>
<text x="41" y="47.9">10nF</text>
<text x="51.1" y="42.8">C12</text>
<text x="51.1" y="47.9">10nF</text>
<text x="60" y="42.8">C13</text>
<text x="60.1" y="47.9">100nF</text>
<text x="72.7" y="42.8">C14</text>
<text x="72.7" y="47.9">10nF</text>
<text x="80.3" y="42.8">C15</text>
<text x="80.4" y="47.9">10nF</text>
<text x="90.5" y="42.8">C16</text>
<text x="90.5" y="47.9">10nF</text>
<text x="98.1" y="42.8">C17</text>
<text x="98.2" y="47.9">100nF</text>
<text x="108.2" y="47.9">1uF</text>
<text x="108.3" y="42.8">C18</text>
<text x="160.3" y="42.8">C19</text>
<text x="160.5" y="47.9">1uF</text>
<text x="168.4" y="47.9">100nF</text>
<text x="170.4" y="42.8">C20</text>
<text x="177.1" y="47.9">10nF</text>
<text x="178.1" y="42.8">C21</text>
<text x="186.2" y="47.9">100nF</text>
<text x="188.2" y="42.8">C22</text>
<text x="194.9" y="47.9">10nF</text>
<text x="195.8" y="42.8">C23</text>
<text x="206.5" y="47.9">100nF</text>
<text x="208.5" y="42.8">C24</text>
<text x="216.5" y="47.9">10nF</text>
<text x="217.4" y="42.8">C25</text>
<text x="226.7" y="47.9">10nF</text>
<text x="227.6" y="42.8">C26</text>
<text x="237" y="47.9">100nF</text>
<text x="239" y="42.8">C27</text>
<text x="245.7" y="47.9">10nF</text>
<text x="246.6" y="42.8">C28</text>
<text x="18.4" y="56.8">GND</text>
<text x="249.5" y="56.8">GND</text>
<text x="252.2" y="60.6">RAM_VDD</text>
<text x="113.7" y="70.5" transform="rotate(-90 113.7 70.5)">VDD</text>
<text x="116.2" y="70.5" transform="rotate(-90 116.2 70.5)">VDD</text>
<text x="118.7" y="70.5" transform="rotate(-90 118.7 70.5)">VDD</text>
<text x="121.3" y="70.5" transform="rotate(-90 121.3 70.5)">VDD</text>
<text x="123.8" y="70.5" transform="rotate(-90 123.8 70.5)">VDD</text>
<text x="126.4" y="70.5" transform="rotate(-90 126.4 70.5)">VDD</text>
<text x="128.9" y="70.5" transform="rotate(-90 128.9 70.5)">VDD</text>
<text x="131.4" y="70.5" transform="rotate(-90 131.4 70.5)">VDD</text>
<text x="134" y="70.5" transform="rotate(-90 134 70.5)">VDD</text>
<text x="139.1" y="71.9" transform="rotate(-90 139.1 71.9)">VDDQ</text>
<text x="141.6" y="71.9" transform="rotate(-90 141.6 71.9)">VDDQ</text>
<text x="144.1" y="71.9" transform="rotate(-90 144.1 71.9)">VDDQ</text>
<text x="146.7" y="71.9" transform="rotate(-90 146.7 71.9)">VDDQ</text>
<text x="149.2" y="71.9" transform="rotate(-90 149.2 71.9)">VDDQ</text>
<text x="151.8" y="71.9" transform="rotate(-90 151.8 71.9)">VDDQ</text>
<text x="154.3" y="71.9" transform="rotate(-90 154.3 71.9)">VDDQ</text>
<text x="156.8" y="71.9" transform="rotate(-90 156.8 71.9)">VDDQ</text>
<text x="159.4" y="71.9" transform="rotate(-90 159.4 71.9)">VDDQ</text>
<text x="250.5" y="70.7">R23</text>
<text x="104.6" y="77.1">ODT</text>
<text x="108.6" y="74.1" transform="rotate(-90 108.6 74.1)">VREFCA</text>
<text x="164.5" y="74.2" transform="rotate(-90 164.5 74.2)">VREFDQ</text>
<text x="251.6" y="73.3">1K</text>
<text x="82.2" y="78.4">R24</text>
<text x="90" y="78.4">240</text>
<text x="104.6" y="82.2">~{RESET}</text>
<text x="104.6" y="79.6">ZQ</text>
<text x="162.2" y="79.6">DQ0</text>
<text x="162.2" y="82.2">DQ1</text>
<text x="225.1" y="83.4">C29</text>
<text x="236.5" y="83.4">C30</text>
<text x="250.5" y="82.2">R25</text>
<text x="104.6" y="87.2">CK</text>
<text x="104.6" y="89.8">~{CK}</text>
<text x="104.6" y="84.7">CKE</text>
<text x="162.2" y="84.7">DQ2</text>
<text x="162.2" y="87.2">DQ3</text>
<text x="162.2" y="89.8">DQ4</text>
<text x="223" y="86">100nF</text>
<text x="236.7" y="86">1uF</text>
<text x="251.6" y="84.7">1K</text>
<text x="104.6" y="94.9">~{RAS}</text>
<text x="104.6" y="92.3">~{CS}</text>
<text x="162.2" y="94.9">DQ6</text>
<text x="162.2" y="92.3">DQ5</text>
<text x="104.6" y="97.4">~{CAS}</text>
<text x="104.6" y="99.9">~{WE}</text>
<text x="162.2" y="99.9">DQ8</text>
<text x="162.2" y="97.4">DQ7</text>
<text x="230.4" y="96.1">GND</text>
<text x="241.9" y="96.1">GND</text>
<text x="254.6" y="96.1">GND</text>
<text x="104.6" y="107.6">A1</text>
<text x="104.6" y="105">A0</text>
<text x="161.2" y="107.6">DQ11</text>
<text x="161.2" y="105">DQ10</text>
<text x="162.2" y="102.5">DQ9</text>
<text x="104.6" y="110.1">A2</text>
<text x="104.6" y="112.6">A3</text>
<text x="128" y="111.4">MT41K64M16TW-x</text>
<text x="133.6" y="108.8">U4</text>
<text x="161.2" y="112.6">DQ13</text>
<text x="161.2" y="110.1">DQ12</text>
<text x="104.6" y="117.7">A5</text>
<text x="104.6" y="115.2">A4</text>
<text x="161.2" y="117.7">DQ15</text>
<text x="161.2" y="115.2">DQ14</text>
<text x="104.6" y="122.8">A7</text>
<text x="104.6" y="120.3">A6</text>
<text x="104.6" y="125.3">A8</text>
<text x="162" y="124.1">LDM</text>
<text x="104.6" y="127.9">A9</text>
<text x="104.6" y="130.4">A10/AP</text>
<text x="160.8" y="130.4">UDQS</text>
<text x="161.8" y="126.6">UDM</text>
<text x="104.6" y="133">A11</text>
<text x="104.6" y="135.5">A12/~{BC}</text>
<text x="159.4" y="133">~{UDQS}</text>
<text x="104.6" y="140.6">BA0</text>
<text x="104.6" y="143.1">BA1</text>
<text x="159.6" y="140.6">~{LDQS}</text>
<text x="160.9" y="138">LDQS</text>
<text x="42.2" y="145.7">R26</text>
<text x="42.2" y="148.2">50</text>
<text x="54.9" y="145.7">R27</text>
<text x="54.9" y="148.2">50</text>
<text x="104.6" y="145.7">BA2</text>
<text x="107.3" y="152.1" transform="rotate(-90 107.3 152.1)">VSS</text>
<text x="109.9" y="152.1" transform="rotate(-90 109.9 152.1)">VSS</text>
<text x="112.4" y="152.1" transform="rotate(-90 112.4 152.1)">VSS</text>
<text x="114.9" y="152.1" transform="rotate(-90 114.9 152.1)">VSS</text>
<text x="117.5" y="152.1" transform="rotate(-90 117.5 152.1)">VSS</text>
<text x="120" y="152.1" transform="rotate(-90 120 152.1)">VSS</text>
<text x="122.6" y="152.1" transform="rotate(-90 122.6 152.1)">VSS</text>
<text x="125.1" y="152.1" transform="rotate(-90 125.1 152.1)">VSS</text>
<text x="127.6" y="152.1" transform="rotate(-90 127.6 152.1)">VSS</text>
<text x="130.2" y="152.1" transform="rotate(-90 130.2 152.1)">VSS</text>
<text x="132.7" y="152.1" transform="rotate(-90 132.7 152.1)">VSS</text>
<text x="135.3" y="152.1" transform="rotate(-90 135.3 152.1)">VSS</text>
<text x="141.6" y="152.1" transform="rotate(-90 141.6 152.1)">VSSQ</text>
<text x="144.1" y="152.1" transform="rotate(-90 144.1 152.1)">VSSQ</text>
<text x="146.7" y="152.1" transform="rotate(-90 146.7 152.1)">VSSQ</text>
<text x="149.2" y="152.1" transform="rotate(-90 149.2 152.1)">VSSQ</text>
<text x="151.8" y="152.1" transform="rotate(-90 151.8 152.1)">VSSQ</text>
<text x="154.3" y="152.1" transform="rotate(-90 154.3 152.1)">VSSQ</text>
<text x="156.8" y="152.1" transform="rotate(-90 156.8 152.1)">VSSQ</text>
<text x="159.4" y="152.1" transform="rotate(-90 159.4 152.1)">VSSQ</text>
<text x="161.9" y="152.1" transform="rotate(-90 161.9 152.1)">VSSQ</text>
<text x="53.6" y="157.1">C31</text>
<text x="53.8" y="159.6">100nF</text>
<text x="76.8" y="158.4">GND</text>
<text x="47.6" y="168.5">GND</text>
<text x="132.7" y="172.3">GND</text>
</g>
<g font-size="1.8" fill="#0f0f0f">
<text x="116.8" y="48.2">VDD</text>
<text x="147.3" y="48.2">VDDQ</text>
<text x="90.2" y="76.1">RAM_ODT</text>
<text x="90.2" y="83.7">RAM_CKE</text>
<text x="90.2" y="81.2">~{RAM_RESET}</text>
<text x="172.7" y="83.7">RAM_DQ2</text>
<text x="172.7" y="78.6">RAM_DQ0</text>
<text x="172.7" y="81.2">RAM_DQ1</text>
<text x="90.2" y="86.3">RAM_CK+</text>
<text x="90.2" y="88.8">RAM_CK-</text>
<text x="172.7" y="86.3">RAM_DQ3</text>
<text x="172.7" y="88.8">RAM_DQ4</text>
<text x="90.2" y="91.3">~{RAM_CS}</text>
<text x="90.2" y="93.9">~{RAM_RAS} J3</text>
<text x="172.7" y="93.9">RAM_DQ6</text>
<text x="172.7" y="91.3">RAM_DQ5</text>
<text x="90.2" y="96.4">~{RAM_CAS}K3</text>
<text x="90.2" y="99">~{RAM_WE} L3</text>
<text x="172.7" y="99">RAM_DQ8</text>
<text x="172.7" y="96.4">RAM_DQ7</text>
<text x="172.7" y="101.5">RAM_DQ9</text>
<text x="90.2" y="104">RAM_A0</text>
<text x="90.2" y="106.6">RAM_A1</text>
<text x="172.7" y="104">RAM_DQ10</text>
<text x="172.7" y="106.6">RAM_DQ11</text>
<text x="90.2" y="111.7">RAM_A3</text>
<text x="90.2" y="109.1">RAM_A2</text>
<text x="172.7" y="111.7">RAM_DQ13</text>
<text x="172.7" y="109.1">RAM_DQ12</text>
<text x="90.2" y="116.7">RAM_A5</text>
<text x="90.2" y="114.2">RAM_A4</text>
<text x="90.2" y="119.3">RAM_A6</text>
<text x="172.7" y="114.2">RAM_DQ14</text>
<text x="172.7" y="116.7">RAM_DQ15</text>
<text x="90.2" y="121.8">RAM_A7</text>
<text x="90.2" y="124.4">RAM_A8</text>
<text x="172.7" y="125.6">RAM_UDM</text>
<text x="172.7" y="123.1">RAM_LDM</text>
<text x="90.2" y="126.9">RAM_A9</text>
<text x="90.2" y="132">RAM_A11</text>
<text x="90.2" y="129.4">RAM_A10</text>
<text x="172.7" y="132">RAM_UDQS-</text>
<text x="172.7" y="129.4">RAM_UDQS+</text>
<text x="46.6" y="137.4" transform="rotate(-90 46.6 137.4)">RAM_CK+</text>
<text x="51.7" y="137.4" transform="rotate(-90 51.7 137.4)">RAM_CK-</text>
<text x="90.2" y="134.5">RAM_A12</text>
<text x="172.7" y="137.1">RAM_LDQS+</text>
<text x="90.2" y="139.6">RAM_BA0</text>
<text x="90.2" y="142.1">RAM_BA1</text>
<text x="172.7" y="139.6">RAM_LDQS-</text>
<text x="90.2" y="144.7">RAM_BA2</text>
</g>
<g font-size="1.8" fill="#a90000">
<text x="107.7" y="65.6" transform="rotate(-90 107.7 65.6)">M8</text>
<text x="112.8" y="65.5" transform="rotate(-90 112.8 65.5)">D9</text>
<text x="115.3" y="65.6" transform="rotate(-90 115.3 65.6)">G7</text>
<text x="117.9" y="65.5" transform="rotate(-90 117.9 65.5)">K2</text>
<text x="120.4" y="65.5" transform="rotate(-90 120.4 65.5)">K8</text>
<text x="122.9" y="65.5" transform="rotate(-90 122.9 65.5)">N1</text>
<text x="125.5" y="65.5" transform="rotate(-90 125.5 65.5)">R9</text>
<text x="128" y="65.5" transform="rotate(-90 128 65.5)">R1</text>
<text x="130.6" y="65.5" transform="rotate(-90 130.6 65.5)">N9</text>
<text x="133.1" y="65.5" transform="rotate(-90 133.1 65.5)">B2</text>
<text x="138.2" y="65.5" transform="rotate(-90 138.2 65.5)">A8</text>
<text x="140.7" y="65.5" transform="rotate(-90 140.7 65.5)">H2</text>
<text x="143.3" y="65.5" transform="rotate(-90 143.3 65.5)">H9</text>
<text x="145.8" y="65.5" transform="rotate(-90 145.8 65.5)">D2</text>
<text x="148.3" y="65.5" transform="rotate(-90 148.3 65.5)">E9</text>
<text x="150.9" y="65.5" transform="rotate(-90 150.9 65.5)">A1</text>
<text x="153.4" y="65.4" transform="rotate(-90 153.4 65.4)">F1</text>
<text x="156" y="65.5" transform="rotate(-90 156 65.5)">C1</text>
<text x="158.5" y="65.5" transform="rotate(-90 158.5 65.5)">C9</text>
<text x="163.6" y="65.5" transform="rotate(-90 163.6 65.5)">H1</text>
<text x="101.1" y="76.2">K1</text>
<text x="101.1" y="83.8">K9</text>
<text x="101.2" y="81.3">T2</text>
<text x="101.2" y="78.7">L8</text>
<text x="167.2" y="78.7">E3</text>
<text x="167.2" y="83.8">F2</text>
<text x="167.2" y="81.3">F7</text>
<text x="101.1" y="88.9">K7</text>
<text x="101.3" y="86.4">J7</text>
<text x="167.1" y="88.9">H3</text>
<text x="167.2" y="86.4">F8</text>
<text x="101.2" y="91.4">L2</text>
<text x="167.1" y="94">G2</text>
<text x="167.1" y="91.4">H8</text>
<text x="167.1" y="101.6">C3</text>
<text x="167.1" y="99.1">D7</text>
<text x="167.1" y="96.5">H7</text>
<text x="101.1" y="104.1">N3</text>
<text x="101.2" y="106.7">P7</text>
<text x="167.1" y="106.7">C2</text>
<text x="167.1" y="104.1">C8</text>
<text x="101.1" y="111.8">N2</text>
<text x="101.2" y="109.2">P3</text>
<text x="167.1" y="111.8">A2</text>
<text x="167.1" y="109.2">A7</text>
<text x="101.1" y="119.4">R8</text>
<text x="101.2" y="116.8">P2</text>
<text x="101.2" y="114.3">P8</text>
<text x="167.1" y="116.8">A3</text>
<text x="167.1" y="114.3">B8</text>
<text x="101.1" y="121.9">R2</text>
<text x="101.2" y="124.5">T8</text>
<text x="167.1" y="125.7">D3</text>
<text x="167.2" y="123.2">E7</text>
<text x="101.1" y="127">R3</text>
<text x="101.2" y="129.5">L7</text>
<text x="167.1" y="129.5">C7</text>
<text x="101.1" y="132.1">R7</text>
<text x="101.1" y="134.6">N7</text>
<text x="167.1" y="132.1">B7</text>
<text x="167.2" y="137.2">F3</text>
<text x="101" y="139.7">M2</text>
<text x="101.1" y="142.2">N8</text>
<text x="167.1" y="139.7">G3</text>
<text x="101" y="144.8">M3</text>
<text x="106.4" y="155.5" transform="rotate(-90 106.4 155.5)">J8</text>
<text x="109" y="155.7" transform="rotate(-90 109 155.7)">G8</text>
<text x="111.5" y="155.5" transform="rotate(-90 111.5 155.5)">J2</text>
<text x="114" y="155.6" transform="rotate(-90 114 155.6)">E1</text>
<text x="116.6" y="155.7" transform="rotate(-90 116.6 155.7)">B3</text>
<text x="119.1" y="155.6" transform="rotate(-90 119.1 155.6)">T1</text>
<text x="121.7" y="155.6" transform="rotate(-90 121.7 155.6)">P9</text>
<text x="124.2" y="155.8" transform="rotate(-90 124.2 155.8)">M9</text>
<text x="126.7" y="155.8" transform="rotate(-90 126.7 155.8)">M1</text>
<text x="129.3" y="155.6" transform="rotate(-90 129.3 155.6)">P1</text>
<text x="131.8" y="155.6" transform="rotate(-90 131.8 155.6)">T9</text>
<text x="134.4" y="155.7" transform="rotate(-90 134.4 155.7)">A9</text>
<text x="140.7" y="155.7" transform="rotate(-90 140.7 155.7)">G9</text>
<text x="143.3" y="155.7" transform="rotate(-90 143.3 155.7)">D1</text>
<text x="145.8" y="155.7" transform="rotate(-90 145.8 155.7)">D8</text>
<text x="148.3" y="155.7" transform="rotate(-90 148.3 155.7)">G1</text>
<text x="150.9" y="155.7" transform="rotate(-90 150.9 155.7)">B9</text>
<text x="153.4" y="155.7" transform="rotate(-90 153.4 155.7)">B1</text>
<text x="156" y="155.6" transform="rotate(-90 156 155.6)">E2</text>
<text x="158.5" y="155.6" transform="rotate(-90 158.5 155.6)">E8</text>
<text x="161" y="155.6" transform="rotate(-90 161 155.6)">F9</text>
</g>
<g font-size="1.8" fill="#000084">
<text x="53.2" y="74.5">{RAMCTRL}</text>
<text x="194.5" y="77.1">{DQ_{L}}</text>
<text x="199.6" y="97.4">{DQ_{U}}</text>
<text x="52.8" y="102.5">{RAMADDR}</text>
</g>
</svg>
